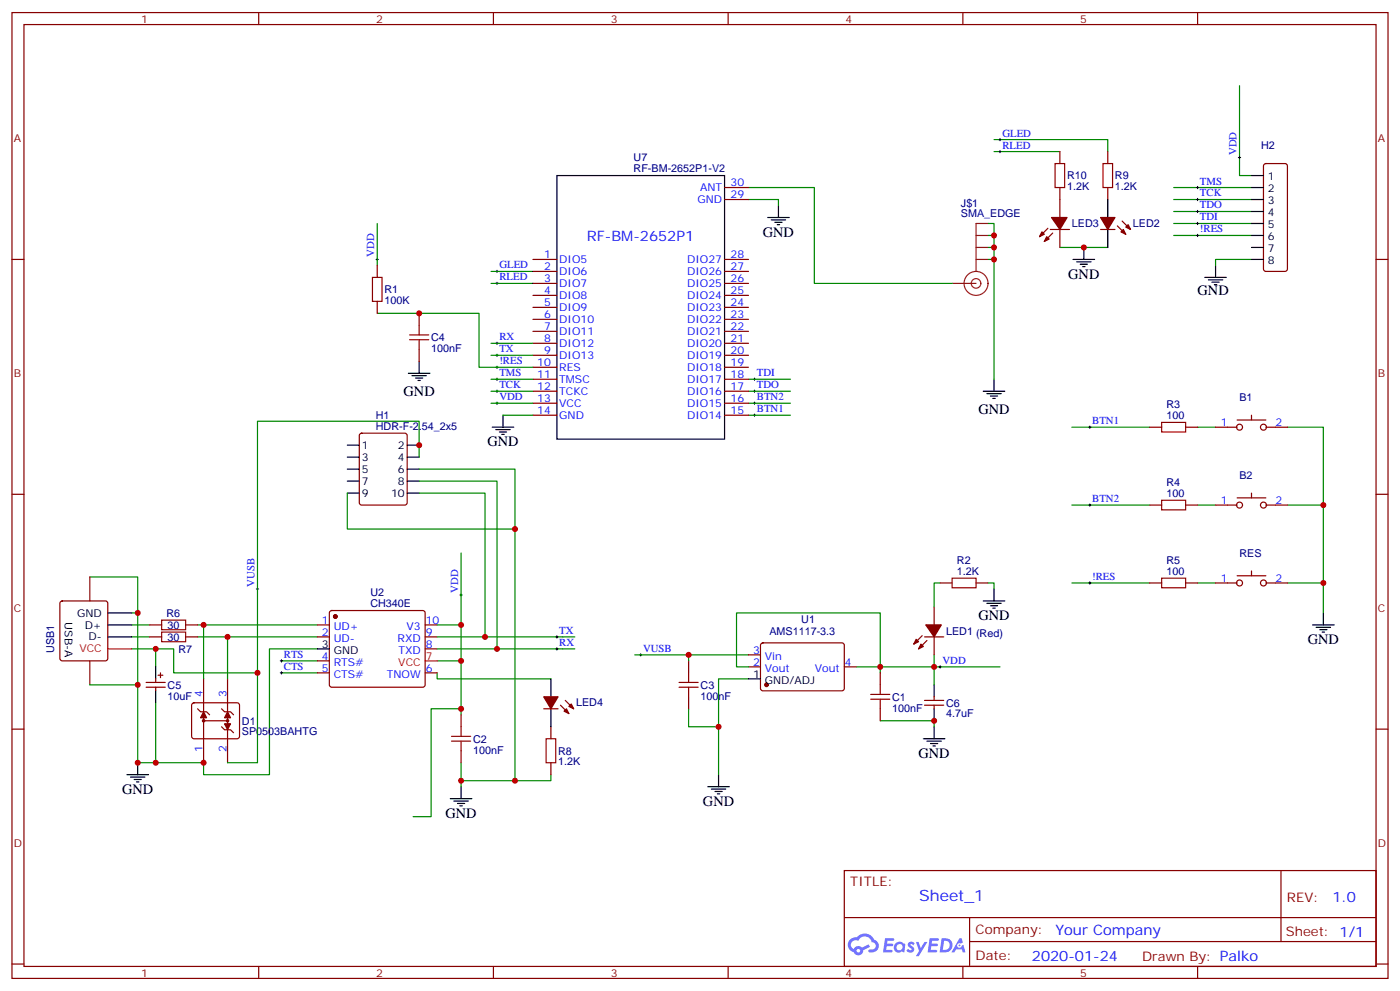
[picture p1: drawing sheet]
<svg xmlns="http://www.w3.org/2000/svg" width="412mm" height="292mm" viewBox="0 0 412 292" stroke-linecap="round" stroke-linejoin="round" font-family="sans-serif">
<g fill="none" stroke="#870000" stroke-width=".35">
<path d="M3.5 3.7h405.4v284.3h-405.4zM7.1 7.2h398.2v277.3h-398.2zM76.2 3.7v3.5M145.3 3.7v3.5M214.5 3.7v3.5M283.6 3.7v3.5M352.8 3.7v3.5M3.5 76.4h3.6M405.3 76.4h3.6M3.5 145.5h3.6M405.3 145.5h3.6M3.5 214.7h3.6"/>
<path d="M405.3 214.7h3.6M248.7 256.3h156.6v28.2h-156.6zM377.3 256.3v20.9M248.7 270.1h156.5M285.6 277.2h119.6M285.6 270.1v14.2M3.5 283.8h3.6M76.2 284.5v3.5M145.3 284.5v3.5M214.5 284.5v3.5M283.6 284.5v3.5M352.8 284.5v3.5"/>
<path d="M405.3 283.8h3.6"/>
</g>
<g fill="#5487ff">
<path d="M267.7 277.5a1.22 1.22 0 0 1 1.7 .2l-.4 .6a.47 .47 0 0 0-.3-.4 .47 .47 0 0 0-.5 .2l.1 .2a1.14 1.14 0 0 1 .8 1.8 1.14 1.14 0 0 1-1.9 0l-.2-.2 .5-.6 .7 .5a.29 .29 0 0 0 .3-.3 .29 .29 0 0 0-.2-.3 1.04 1.04 0 0 1-.6-1.7z"/>
<path d="M260.7 276.2h2.4l.3 .2-.2 .5-1.8 .1-.1 .8h1.5l.3 .4-.3 .4h-1.6l-.2 1.1h1.7l.2 .3-.2 .3-2.6 .1z"/>
<path d="M273.8 276.2h2.4l.3 .2-.1 .5-1.8 .1-.2 .8h1.6l.3 .4-.4 .4-1.6-.1-.1 1.1 1.7 .1 .2 .3-.2 .3-2.6 .1z"/>
<path d="M282.6 276.2h.7l.3 1.3-.6 .3a.69 .69 0 0 0-1 .3 .69 .69 0 0 0 .4 .9 .69 .69 0 0 0 .9-.6l.5-.2 .6 2.2h-.8l-.2-.9h-1.8l-.5 .9h-.8z"/>
<path d="M269.8 277.3h.8l.6 1.8 1.1-1.8h.9l-2.6 4.2h-.8l.9-1.5z"/>
<path d="M277.4 276.2l-.6 4.2h1.3a2.11 2.11 0 0 0 2.5-2.1 2.11 2.11 0 0 0-2.5-2.1zM278.1 277a1.39 1.39 0 0 1 1.7 1.4 1.39 1.39 0 0 1-1.8 1.2h-.3z"/>
<path d="M263.7 277.8a1.54 1.54 0 0 0-.1 2.2 1.54 1.54 0 0 0 2.2 .1l.6 .3 .3-2.3-.2-.3h-.4a1.49 1.49 0 0 0-2.4 0zM264 278.8a.94 .94 0 0 1 1.8 0 .94 .94 0 0 1-1.8 0z"/>
<path d="M250.4 276.6a2.18 2.18 0 0 0 1.1 3.7 1.44 1.44 0 0 0 1.6 .9 1.44 1.44 0 0 0 1.2-1.4l2-1.1-.5-.7-1.9 1a1.47 1.47 0 0 0-2.4 .4 1.39 1.39 0 0 1-.7-1.9 1.39 1.39 0 0 1 2-.5 2.12 2.12 0 0 1 2.2-1.3 2.12 2.12 0 0 1 1.9 1.7 1.14 1.14 0 0 1 1.1 1.4 1.14 1.14 0 0 1-1.7 .7 .43 .43 0 0 0-.5 .4 .43 .43 0 0 0 .4 .5 1.98 1.98 0 0 0 2.5-1.2 1.98 1.98 0 0 0-1.2-2.6 3.1 3.1 0 0 0-5.3-.6l-.9 .1zM252.3 279.9a.55 .55 0 0 1 1.1 0 .55 .55 0 0 1-1.1 0z"/>
<circle cx="282.6" cy="278.3" r=".26"/>
</g>
<g fill="none" stroke="#8c2424" stroke-width=".35">
<path d="M287.5 76.4h3.5M287.5 72.8h3.5M287.5 69.3h3.5M291 65.8h-3.5v14.1M280.5 83.4h7"/>
<circle cx="287.5" cy="83.4" r="1.41"/>
<circle cx="287.5" cy="83.4" r="3.5"/>
</g>
<g fill="none" stroke="#000" stroke-width=".35">
<path d="M358.1 78.1v3.6M354.9 81.7h6.3M356 82.4h4.2M357 83.1h2.1M357.7 83.8h.7M120.3 109.9h6.3M121.4 110.6h4.2M122.4 111.3h2.1M123.1 112h.7M123.5 106.4v3.5M289.6 115.2h6.4M290.7 115.9h4.2"/>
<path d="M291.7 116.6h2.2M292.5 117.3h.7M292.8 111.7v3.5M289.6 176.9h6.4M290.7 177.6h4.2M291.7 178.3h2.2M292.5 179h.7M292.8 173.4v3.5M386.6 184h6.4M387.7 184.7h4.2M388.8 185.4h2.1M389.5 186.1h.7"/>
<path d="M389.8 180.4v3.6M272 217.5h6.3M273 218.2h4.3M274.1 218.9h2.1M274.8 219.6h.7M275.2 214v3.5M37.4 228.1h6.3M38.5 228.8h4.2M39.5 229.5h2.1M40.2 230.2h.7M40.6 224.5v3.6M208.5 231.6h6.3"/>
<path d="M209.5 232.3h4.3M210.6 233h2.1M211.3 233.7h.7M211.7 228.1v3.5"/>
</g>
<g fill="none" stroke="#008700" stroke-width=".35">
<path d="M365.1 25.2v26.5h3.6M345.7 55.2h23M345.7 58.7h23M111.1 65.8v12.3M291 65.8h1.8v45.9M291 69.3h1.8M291 72.8h1.8M291 76.4h1.8M345.7 69.3h23M345.7 62.3h23M345.7 65.8h23M368.7 76.4h-10.6v1.7"/>
<path d="M315.7 125.8h23M352.8 125.8h5.3M379.2 125.8h10.6v54.6M315.7 148.7h23M352.8 148.7h5.3M379.2 148.7h10.6M26.5 169.9h14.1v54.6h19.4v3.6h19.4v-37.1h14.1M276.9 171.6h-1.7v7.1M291 171.6h1.8v1.8M315.7 171.6h23M352.8 171.6h5.3M379.2 171.6h10.6"/>
<path d="M38.8 191h12.4v7.1h24.6M187 192.8h33.5M220.5 199.8h-8.8v28.3M252.2 196.3h42.4M259.3 196.3v1.8M275.2 192.8v8.8M202.8 208.7v5.3h8.9M259.3 212.2h15.9v1.8"/>
</g>
<g fill="none" stroke="#000" stroke-width=".29">
<path d="M352.4 58.7h.7M352.4 55.2h.7M352.8 54.9v.7M352.8 58.4v.7M364.8 46.4h.7M365.1 46v.7M110.8 76.4h.7M111.1 76v.7M352.4 69.3h.7M352.8 69v.7M146 115.2h.8M146 111.7h.8"/>
<path d="M146 108.1h.8M146 101.1h.8M146 104.6h.8M146.4 100.7v.7M146.4 104.2v.8M146.4 107.8v.7M146.4 111.3v.7M146.4 114.8v.7M221.9 115.2h.7M221.9 111.7h.7M221.9 118.7h.7M222.2 111.3v.7"/>
<path d="M222.2 114.8v.7M222.2 118.4v.7M221.9 122.2h.7M222.2 121.9v.7M320.7 125.8h.7M321 125.4v.7M320.7 148.7h.7M321 148.3v.7M75.5 173.4h.7M75.8 173v.7M320.7 171.6h.7M321 171.3v.7"/>
<path d="M188.4 192.8h.7M188.7 192.4v.7M276.6 196.3h.7M276.9 196v.7"/>
</g>
<path d="M60 199.8v7.1M67 199.8v7.1M60 217.5v7M67 217.5v7" fill="none" stroke="#870000" stroke-width=".35"/>
<g fill="#850000" stroke="#870000" stroke-width=".35">
<circle cx="67" cy="212.2" r=".35"/>
<circle cx="60" cy="212.2" r=".35"/>
</g>
<path d="M56.7 207.1l.4-.2h12.7l.5 .2 .3 .5-.1 9.5-.7 .4-12.9-.1-.5-.6v-9.2z" fill="none" stroke="#870000" stroke-width=".35"/>
<g fill="#850000" stroke="#870000" stroke-width=".35">
<path d="M66.1 213.1h1.8l-.9 1.7z"/>
<path d="M67 209.6l.9 1.7h-1.8z"/>
<path d="M60 209.6l.9 1.7h-1.8z"/>
</g>
<g fill="none" stroke="#870000" stroke-width=".35">
<path d="M213.4 58.7h7.1M213.4 55.2h7.1M312.2 44.6v3.6M312.2 55.2v8.8M326.3 44.6v3.6M326.3 55.2v3.5M372.4 48.4l.5-.2h5.6l.5 .2 .2 .5v30.3l-.2 .5-.5 .2h-5.6l-.5-.2-.2-.5v-30.3zM111.1 78.1v3.6M157 79.9h7M157 76.4h7M213.4 79.9h7.1M213.4 76.4h7.1"/>
<path d="M308.7 67.2l-2.5 2.5M309.4 67.6h5.6M310.1 68.6l-2.5 2.5M312.2 67.6v5.2M324.2 67.6h4.2M329.1 66.5l2.5 2.5M330.6 65.1l2.4 2.5M111.1 88.7v3.6M123.5 92.3v3.5M157 97.5h7M157 94h7M157 90.5h7"/>
<path d="M157 87h7M157 83.4h7M213.4 97.5h7.1M213.4 94h7.1M213.4 90.5h7.1M213.4 87h7.1M213.4 83.4h7.1M123.5 102.8v3.6M157 118.7h7M157 115.2h7M157 111.7h7M157 108.1h7"/>
<path d="M157 104.6h7M157 101.1h7M213.4 118.7h7.1M213.4 115.2h7.1M213.4 111.7h7.1M213.4 108.1h7.1M213.4 104.6h7.1M213.4 101.1h7.1M106.1 127.7l.4-.2h12.7l.7 .5v20l-.4 .6-13 .1-.6-.5-.1-20zM157 122.2h7M213.4 122.2h7.1M338.7 125.8h3.5"/>
<path d="M349.2 125.8h3.6M358.1 125.8h6.3M364.4 123.6h8.5M368.7 122.2v1.4M372.9 125.8h6.3M338.7 148.7h3.5M349.2 148.7h3.6M358.1 148.7h6.3M364.4 146.6h8.5M368.7 145.2v1.4M372.9 148.7h6.3M17.9 177.1l.4-.2h12.7l.5 .2 .2 .5v16.3l-.2 .5-.5 .2h-12.7l-.5-.3-.2-.4v-16.3z"/>
<path d="M26.5 169.9v7M97.2 179.9l.5-.2h26.8l.5 .2 .2 .5v21.2l-.2 .5-.5 .2h-26.8l-.5-.2-.2-.5v-21.2zM275.2 178.7v5.3M276.9 171.6h3.6M287.5 171.6h3.5M338.7 171.6h3.5M349.2 171.6h3.6M358.1 171.6h6.3M364.4 169.5h8.5M368.7 168.1v1.4M372.9 171.6h6.3M26.5 194.6v7"/>
<path d="M44.1 184h3.5M44.1 187.5h3.5M45.9 199.8v1.1M46.6 198.8h1.4M47.3 198.1v1.4M54.7 184h3.5M54.7 187.5h3.5M93.5 184h3.5M93.5 187.5h3.5M93.5 194.6h3.5M93.5 198.1h3.5M125.2 184h3.6"/>
<path d="M125.2 187.5h3.6M125.2 198.1h3.6M125.2 191h3.6M202.8 194.6v3.5M220.5 196.3h3.5M220.5 192.8h3.5M224.2 189.5l.5-.2h23.6l.4 .7-.1 12.9-.6 .5-23.6-.1-.4-.6v-12.7zM248.7 196.3h3.5M259.3 198.1v3.5M271.6 187.1l-2.4 2.5M272.3 187.5h5.7M273 188.6l-2.4 2.4"/>
<path d="M275.2 187.5v5.3M43 200.9h5.7M43 202.3h5.7M45.9 202.3v1.1M58.2 208.7l.9 .9h1.8l.8 .8M60 212.2h7M60 206.9v2.7M60 211.3v6.2M65.3 214l.8 .8h1.8l.9 .9M65.3 208.7l.8 .9h1.8l.9 .8M67 206.9v2.7M67 211.3v1.8"/>
<path d="M67 214.8v2.7M135.8 210.4v3.6M160.2 208.7h4.2M162.3 214v3.5M165.1 207.6l2.5 2.5M166.5 206.2l2.5 2.5M202.8 205.1v3.6M259.3 208.7v3.5M272.3 207.6h5.7M272.3 206.2h5.7M275.2 205.1v1.1M275.2 207.6v1.1"/>
<path d="M135.8 221v3.5M162.3 224.5v3.6"/>
<circle cx="365.1" cy="125.8" r=".88"/>
<circle cx="372.2" cy="125.8" r=".88"/>
<circle cx="365.1" cy="148.7" r=".88"/>
<circle cx="372.2" cy="148.7" r=".88"/>
<circle cx="365.1" cy="171.6" r=".88"/>
<circle cx="372.2" cy="171.6" r=".88"/>
</g>
<g fill="none" stroke="#008700" stroke-width=".35">
<path d="M220.5 58.7h8.8v1.8M220.5 55.2h19.4v28.2h40.6M292.8 41.1h33.5v3.5M292.8 44.6h19.4M144.6 79.9h12.4M312.2 72.8h14.1M111.1 92.3h30v15.8h15.9M144.6 83.4h12.4M144.6 101.1h12.4M144.6 104.6h12.4M144.6 118.7h12.4M144.6 115.2h12.4"/>
<path d="M144.6 111.7h12.4M220.5 118.7h12.3M220.5 115.2h12.3M220.5 111.7h12.3M123.5 134.6v-10.6h-47.7v100.5h-8.8M123.5 138.1h28.2v91.7M148.2 122.2h8.8M220.5 122.2h12.3M102.3 145.2v10.6h49.4M123.5 141.6h22.9v49.4M123.5 145.2h19.4v42.3M135.8 162.8v21.2h-7"/>
<path d="M38.8 184h5.3M38.8 187.5h5.3M38.8 180.4h1.8M45.9 191v5.3M58.2 184h35.3M58.2 187.5h35.3M60 184v15.8M67 187.5v12.3M82.9 194.6h10.6M82.9 198.1h10.6M128.8 198.1v1.7h33.5M128.8 187.5h40.5"/>
<path d="M128.8 191h40.5M135.8 184v10.6h-7M135.8 194.6v15.8M202.8 192.8v1.8M220.5 196.3h-3.5v-15.9h42.3v15.9M26.5 201.6h14.1M45.9 206.9v17.6M135.8 208.7h-8.8v31.7h-5.3M135.8 224.5v7.1M162.3 228.1v1.7h-26.5"/>
</g>
<g fill="none" stroke="#000" stroke-width=".29">
<path d="M294.2 41.1h.7M294.2 44.6h.7M294.6 40.7v.8M294.6 44.3v.7M146 79.9h.8M146.4 79.6v.7M352.4 62.3h.7M352.4 65.8h.7M352.8 61.9v.7M352.8 65.4v.7M146 83.4h.8M146.4 83.1v.7"/>
<path d="M146 118.7h.8M146.4 118.4v.7M135.5 175.2h.7M135.8 174.8v.7M82.5 194.6h.8M82.5 198.1h.8M82.9 194.2v.7M82.9 197.7v.7M163.7 191h.7M163.7 187.5h.7M164 187.1v.8M164 190.7v.7"/>
</g>
<g fill="none" stroke="#000" stroke-width=".35">
<path d="M164 51.7h49.4v77.6h-49.4zM326.3 58.7v5.3M368.7 51.7h3.5M368.7 55.2h3.5M368.7 58.7h3.5M226.1 64h6.4M227.2 64.7h4.2M228.2 65.4h2.2M229 66.1h.7M229.3 60.5v3.5M316.1 76.4h6.3M317.1 77.1h4.3"/>
<path d="M318.2 77.8h2.1M318.9 78.5h.7M319.3 72.8v3.6M326.3 67.6v5.2M368.7 76.4h3.5M368.7 62.3h3.5M368.7 65.8h3.5M368.7 69.3h3.5M368.7 72.8h3.5M102.3 131.1h3.5M102.3 134.6h3.5M102.3 138.1h3.5"/>
<path d="M119.9 131.1h3.6M119.9 134.6h3.6M119.9 138.1h3.6M145 125.8h6.3M146 126.5h4.3M147.1 127.2h2.1M147.8 127.9h.7M148.2 122.2v3.6M102.3 141.6h3.5M102.3 145.2h3.5M119.9 141.6h3.6M119.9 145.2h3.6"/>
<path d="M31.7 187.5h7.1M31.7 184h7.1M31.7 180.4h7.1M45.9 196.3v3.5M93.5 191h3.5M162.3 199.8v5.3M220.5 199.8h3.5M45.9 203.4v3.5M162.3 208.7v5.3M275.2 201.6v3.5M275.2 208.7v3.5M132.6 235.1h6.4"/>
<path d="M133.7 235.8h4.2M134.8 236.5h2.1M135.5 237.2h.7M135.8 231.6v3.5"/>
</g>
<path d="M31.7 191h7.1M125.2 194.6h3.6" fill="none" stroke="#f00" stroke-width=".35"/>
<g fill="none" stroke="#a10000" stroke-width=".35">
<path d="M310.8 48.2h2.8v7h-2.8zM324.9 48.2h2.8v7h-2.8zM109.7 81.7h2.8v7h-2.8zM120.6 98.6h5.7M123.5 95.8v2.8M120.6 100h5.7M123.5 100v2.8M342.2 124.4h7v2.8h-7zM342.2 147.3h7v2.8h-7zM280.5 170.2h7v2.8h-7zM342.2 170.2h7v2.8h-7zM47.6 182.6h7.1v2.8h-7.1z"/>
<path d="M47.6 186.1h7.1v2.8h-7.1zM202.8 198.1v2.8M133 216.8h5.6M133 218.2h5.6M135.8 214v2.8M135.8 218.2v2.8M160.9 217.5h2.8v7h-2.8zM200 200.9h5.7M200 202.3h5.7M202.8 202.3v2.8M256.5 204.4h5.6M256.5 205.8h5.6"/>
<path d="M259.3 201.6v2.8M259.3 205.8v2.9"/>
</g>
<g fill="#870000" stroke="#870000" stroke-width=".35">
<path d="M271.3 189.6l.7 .7-1.4 .7z"/>
<path d="M269.9 188.2l.7 .7-1.4 .7z"/>
<path d="M272.7 184h4.6l-2.1 3.5z"/>
<path d="M308.3 69.7l.7 .7-1.4 .7z"/>
<path d="M306.9 68.3l.7 .7-1.4 .7z"/>
<path d="M309.7 64h4.6l-2.1 3.6z"/>
<path d="M160.2 205.1h4.2l-2.1 3.6z"/>
<path d="M166.2 209.4l.7-.7 .7 1.4z"/>
<path d="M167.6 208l.7-.7 .7 1.4z"/>
<path d="M324.2 64h4.2l-2.1 3.6z"/>
<path d="M330.2 68.3l.7-.7 .7 1.4z"/>
<path d="M331.6 66.9l.7-.8 .7 1.5z"/>
<circle cx="225.8" cy="201.6" r=".53"/>
<circle cx="98.8" cy="181.5" r=".53"/>
</g>
<g fill="#c00">
<circle cx="40.6" cy="201.6" r=".88"/>
<circle cx="135.8" cy="194.6" r=".88"/>
<circle cx="135.8" cy="184" r=".88"/>
<circle cx="319.3" cy="72.8" r=".88"/>
<circle cx="45.9" cy="224.5" r=".88"/>
<circle cx="60" cy="224.5" r=".88"/>
<circle cx="60" cy="184" r=".88"/>
<circle cx="67" cy="187.5" r=".88"/>
<circle cx="389.8" cy="148.7" r=".88"/>
<circle cx="211.7" cy="214" r=".88"/>
<circle cx="292.8" cy="76.4" r=".88"/>
<circle cx="292.8" cy="69.3" r=".88"/>
<circle cx="292.8" cy="72.8" r=".88"/>
<circle cx="275.2" cy="196.3" r=".88"/>
<circle cx="259.3" cy="196.3" r=".88"/>
<circle cx="389.8" cy="171.6" r=".88"/>
<circle cx="40.6" cy="224.5" r=".88"/>
<circle cx="75.8" cy="198.1" r=".88"/>
<circle cx="40.6" cy="180.4" r=".88"/>
<circle cx="45.9" cy="191" r=".88"/>
<circle cx="135.8" cy="229.8" r=".88"/>
<circle cx="202.8" cy="192.8" r=".88"/>
<circle cx="123.5" cy="92.3" r=".88"/>
<circle cx="275.2" cy="212.2" r=".88"/>
<circle cx="123.5" cy="131.1" r=".88"/>
<circle cx="151.7" cy="229.8" r=".88"/>
<circle cx="151.7" cy="155.8" r=".88"/>
<circle cx="146.4" cy="191" r=".88"/>
<circle cx="142.9" cy="187.5" r=".88"/>
<circle cx="135.8" cy="208.7" r=".88"/>
</g>
<text font-size="4.6" fill="#00f" x="270.8" y="265.3">Sheet_1</text>
<g font-size="4.2" fill="#00f">
<text x="172.8" y="71">RF-BM-2652P1</text>
<text x="392.5" y="265.6">1.0</text>
<text x="310.9" y="275.1">Your Company</text>
<text x="304" y="282.9">2020-01-24</text>
</g>
<g font-size="4.2">
<text x="224.7" y="69.7">GND</text>
<text x="314.7" y="82">GND</text>
<text x="352.8" y="87">GND</text>
<text x="118.9" y="116.6">GND</text>
<text x="288.2" y="121.8">GND</text>
<text x="143.6" y="131.4">GND</text>
<text x="288.2" y="182.6">GND</text>
<text x="385.2" y="189.6">GND</text>
<text x="270.6" y="223.1">GND</text>
<text x="36" y="233.7">GND</text>
<text x="207.1" y="237.2">GND</text>
<text x="131.2" y="240.8">GND</text>
</g>
<g font-size="3.9" fill="#800">
<text x="250.5" y="260.9">TITLE:</text>
<text x="379.1" y="265.6">REV:</text>
<text x="287.4" y="275.1">Company:</text>
<text x="378.7" y="275.7">Sheet: 1/1</text>
<text x="287.4" y="282.8">Date:</text>
<text x="336.4" y="282.8">Drawn By: Palko</text>
</g>
<g font-size="3.2" fill="#800">
<text x="41.6" y="6.7">1</text>
<text x="110.8" y="6.7">2</text>
<text x="179.9" y="6.7">3</text>
<text x="249.1" y="6.7">4</text>
<text x="318.2" y="6.7">5</text>
<text x="4.1" y="41.8">A</text>
<text x="405.9" y="41.8">A</text>
<text x="4.1" y="110.9">B</text>
<text x="405.9" y="110.9">B</text>
<text x="4.1" y="180.1">C</text>
<text x="405.9" y="180.1">C</text>
<text x="4.1" y="249.2">D</text>
<text x="405.9" y="249.2">D</text>
<text x="41.6" y="287.5">1</text>
<text x="110.8" y="287.5">2</text>
<text x="179.9" y="287.5">3</text>
<text x="249.1" y="287.5">4</text>
<text x="318.2" y="287.5">5</text>
</g>
<g font-size="3.2" fill="#00f">
<text x="295.3" y="40.2">GLED</text>
<text x="295.3" y="43.7">RLED</text>
<text x="364.2" y="45.7" transform="rotate(-90 364.2 45.7)">VDD</text>
<text x="205.4" y="59.8">GND</text>
<text x="206.2" y="56.3">ANT</text>
<text x="215.2" y="58.4">29</text>
<text x="215.2" y="54.9">30</text>
<text x="353.5" y="57.8">TCK</text>
<text x="353.5" y="54.3">TMS</text>
<text x="353.5" y="61.4">TDO</text>
<text x="353.5" y="64.9">TDI</text>
<text x="353.5" y="68.4">!RES</text>
<text x="110.2" y="75.7" transform="rotate(-90 110.2 75.7)">VDD</text>
<text x="160.3" y="76">1</text>
<text x="164.7" y="77.4">DIO5</text>
<text x="202.4" y="77.4">DIO27</text>
<text x="215.2" y="76">28</text>
<text x="147.1" y="79">GLED</text>
<text x="147.1" y="82.5">RLED</text>
<text x="160.3" y="83.1">3</text>
<text x="160.3" y="79.6">2</text>
<text x="164.7" y="81">DIO6</text>
<text x="202.4" y="81">DIO26</text>
<text x="215.2" y="83.1">26</text>
<text x="215.2" y="79.6">27</text>
<text x="160.3" y="86.6">4</text>
<text x="164.7" y="88">DIO8</text>
<text x="164.7" y="84.5">DIO7</text>
<text x="202.4" y="88">DIO24</text>
<text x="202.4" y="84.5">DIO25</text>
<text x="215.2" y="86.6">25</text>
<text x="160.3" y="93.7">6</text>
<text x="160.3" y="90.1">5</text>
<text x="164.7" y="95.1">DIO10</text>
<text x="164.7" y="91.5">DIO9</text>
<text x="202.4" y="95.1">DIO22</text>
<text x="202.4" y="91.5">DIO23</text>
<text x="215.2" y="93.7">23</text>
<text x="215.2" y="90.1">24</text>
<text x="147.1" y="100.2">RX</text>
<text x="160.3" y="100.7">8</text>
<text x="160.3" y="97.2">7</text>
<text x="164.7" y="98.6">DIO11</text>
<text x="202.4" y="98.6">DIO21</text>
<text x="215.2" y="100.7">21</text>
<text x="215.2" y="97.2">22</text>
<text x="147.1" y="107.2">!RES</text>
<text x="147.1" y="103.7">TX</text>
<text x="158.2" y="107.8">10</text>
<text x="160.3" y="104.2">9</text>
<text x="164.7" y="105.7">DIO13</text>
<text x="164.7" y="102.1">DIO12</text>
<text x="202.4" y="105.7">DIO19</text>
<text x="202.4" y="102.1">DIO20</text>
<text x="215.2" y="107.8">19</text>
<text x="215.2" y="104.2">20</text>
<text x="147.1" y="110.8">TMS</text>
<text x="158.2" y="111.3">11</text>
<text x="164.7" y="112.7">TMSC</text>
<text x="164.7" y="109.2">RES</text>
<text x="202.4" y="112.7">DIO17</text>
<text x="202.4" y="109.2">DIO18</text>
<text x="215.2" y="111.3">18</text>
<text x="222.9" y="110.8">TDI</text>
<text x="147.1" y="114.3">TCK</text>
<text x="147.1" y="117.8">VDD</text>
<text x="158.2" y="118.4">13</text>
<text x="158.2" y="114.8">12</text>
<text x="164.7" y="119.8">VCC</text>
<text x="164.7" y="116.2">TCKC</text>
<text x="202.4" y="119.8">DIO15</text>
<text x="202.4" y="116.2">DIO16</text>
<text x="215.2" y="118.4">16</text>
<text x="215.2" y="114.8">17</text>
<text x="222.9" y="117.8">BTN2</text>
<text x="222.9" y="114.3">TDO</text>
<text x="158.2" y="121.9">14</text>
<text x="164.7" y="123.3">GND</text>
<text x="202.4" y="123.3">DIO14</text>
<text x="215.2" y="121.9">15</text>
<text x="222.9" y="121.3">BTN1</text>
<text x="321.7" y="124.9">BTN1</text>
<text x="359.6" y="125.4">1</text>
<text x="375.7" y="125.4">2</text>
<text x="321.7" y="147.8">BTN2</text>
<text x="359.6" y="148.3">1</text>
<text x="375.7" y="148.3">2</text>
<text x="75" y="172.7" transform="rotate(-90 75 172.7)">VUSB</text>
<text x="321.7" y="170.7">!RES</text>
<text x="359.6" y="171.3">1</text>
<text x="375.7" y="171.3">2</text>
<text x="134.9" y="174.5" transform="rotate(-90 134.9 174.5)">VDD</text>
<text x="94.8" y="183.6">1</text>
<text x="98.3" y="185.4">UD+</text>
<text x="119.7" y="185.4">V3</text>
<text x="125.4" y="183.6">10</text>
<text x="94.8" y="187.1">2</text>
<text x="98.3" y="188.9">UD-</text>
<text x="117.1" y="188.9">RXD</text>
<text x="125.4" y="190.7">8</text>
<text x="125.4" y="187.1">9</text>
<text x="164.7" y="190.1">RX</text>
<text x="164.7" y="186.6">TX</text>
<text x="189.4" y="191.9">VUSB</text>
<text x="83.6" y="193.7">RTS</text>
<text x="83.6" y="197.2">CTS</text>
<text x="94.8" y="194.2">4</text>
<text x="94.8" y="197.7">5</text>
<text x="98.3" y="196">RTS#</text>
<text x="117.4" y="192.4">TXD</text>
<text x="125.4" y="197.7">6</text>
<text x="221.8" y="196">2</text>
<text x="221.8" y="192.4">3</text>
<text x="225.3" y="197.7">Vout</text>
<text x="225.3" y="194.2">Vin</text>
<text x="240.1" y="197.7">Vout</text>
<text x="248.9" y="196">4</text>
<text x="277.6" y="195.4">VDD</text>
<text x="98.3" y="199.5">CTS#</text>
<text x="114" y="199.5">TNOW</text>
<text x="59.6" y="205.1" transform="rotate(-90 59.6 205.1)">4</text>
<text x="66.7" y="205.1" transform="rotate(-90 66.7 205.1)">3</text>
<text x="59.6" y="221.3" transform="rotate(-90 59.6 221.3)">1</text>
<text x="66.7" y="221.3" transform="rotate(-90 66.7 221.3)">2</text>
</g>
<g font-size="3.2" fill="#000080">
<text x="186.6" y="47.4">U7</text>
<text x="371.5" y="43.9">H2</text>
<text x="186.6" y="50.5">RF-BM-2652P1-V2</text>
<text x="314.3" y="52.8">R10</text>
<text x="328.4" y="52.8">R9</text>
<text x="314.3" y="56">1.2K</text>
<text x="328.4" y="56">1.2K</text>
<text x="283.1" y="64">SMA_EDGE</text>
<text x="283.1" y="60.9">J$1</text>
<text x="315.7" y="66.9">LED3</text>
<text x="333.7" y="66.9">LED2</text>
<text x="113.2" y="89.6">100K</text>
<text x="113.2" y="86.3">R1</text>
<text x="127" y="100.4">C4</text>
<text x="127" y="103.7">100nF</text>
<text x="365.1" y="118">B1</text>
<text x="110.7" y="123.4">H1</text>
<text x="343.6" y="123.3">100</text>
<text x="343.6" y="120.2">R3</text>
<text x="110.7" y="126.5">HDR-F-2.54_2x5</text>
<text x="343.6" y="143.1">R4</text>
<text x="365.1" y="140.9">B2</text>
<text x="343.6" y="146.2">100</text>
<text x="281.9" y="165.9">R2</text>
<text x="343.6" y="166">R5</text>
<text x="365.1" y="163.9">RES</text>
<text x="281.9" y="169.2">1.2K</text>
<text x="343.6" y="169.2">100</text>
<text x="109.1" y="178.7">CH340E</text>
<text x="109.1" y="175.5">U2</text>
<text x="49" y="181.6">R6</text>
<text x="49.3" y="185.1">30</text>
<text x="236" y="183.4">U1</text>
<text x="49.3" y="188.6">30</text>
<text x="226.6" y="186.9">AMS1117-3.3</text>
<text x="278.7" y="186.8">LED1 (Red)</text>
<text x="15.9" y="192.2" transform="rotate(-90 15.9 192.2)">USB1</text>
<text x="52.6" y="192.1">R7</text>
<text x="49.4" y="202.7">C5</text>
<text x="206.4" y="202.7">C3</text>
<text x="49.4" y="206">10uF</text>
<text x="169.7" y="208">LED4</text>
<text x="206.4" y="206">100nF</text>
<text x="262.8" y="209.5">100nF</text>
<text x="262.8" y="206.3">C1</text>
<text x="278.7" y="208.1">C6</text>
<text x="71.3" y="213.4">D1</text>
<text x="278.7" y="211.2">4.7uF</text>
<text x="71.3" y="216.5">SP0503BAHTG</text>
<text x="139.3" y="221.8">100nF</text>
<text x="139.3" y="218.6">C2</text>
<text x="164.4" y="225.3">1.2K</text>
<text x="164.4" y="222.2">R8</text>
</g>
<g font-size="3.2">
<text x="373.5" y="53.1">1</text>
<text x="373.5" y="56.6">2</text>
<text x="373.5" y="60.1">3</text>
<text x="373.5" y="63.7">4</text>
<text x="373.5" y="67.2">5</text>
<text x="373.5" y="70.7">6</text>
<text x="373.5" y="74.3">7</text>
<text x="373.5" y="77.8">8</text>
<text x="106.5" y="132.1">1</text>
<text x="106.5" y="135.6">3</text>
<text x="117.2" y="132.1">2</text>
<text x="117.2" y="135.6">4</text>
<text x="106.5" y="139.2">5</text>
<text x="106.5" y="142.7">7</text>
<text x="117.2" y="139.2">6</text>
<text x="117.2" y="142.7">8</text>
<text x="106.5" y="146.2">9</text>
<text x="115.2" y="146.2">10</text>
<text x="19.1" y="183.2" transform="rotate(90 19.1 183.2)">USB-A</text>
<text x="22.7" y="181.5">GND</text>
<text x="24.9" y="185">D+</text>
<text x="26.1" y="188.6">D-</text>
<text x="94.8" y="190.7">3</text>
<text x="98.3" y="192.4">GND</text>
<text x="221.8" y="199.5">1</text>
<text x="225.3" y="201.3">GND/ADJ</text>
</g>
<g font-size="3.2" fill="#f00">
<text x="23.4" y="192.1">VCC</text>
<text x="117.3" y="196">VCC</text>
<text x="125.4" y="194.2">7</text>
</g>
</svg>
